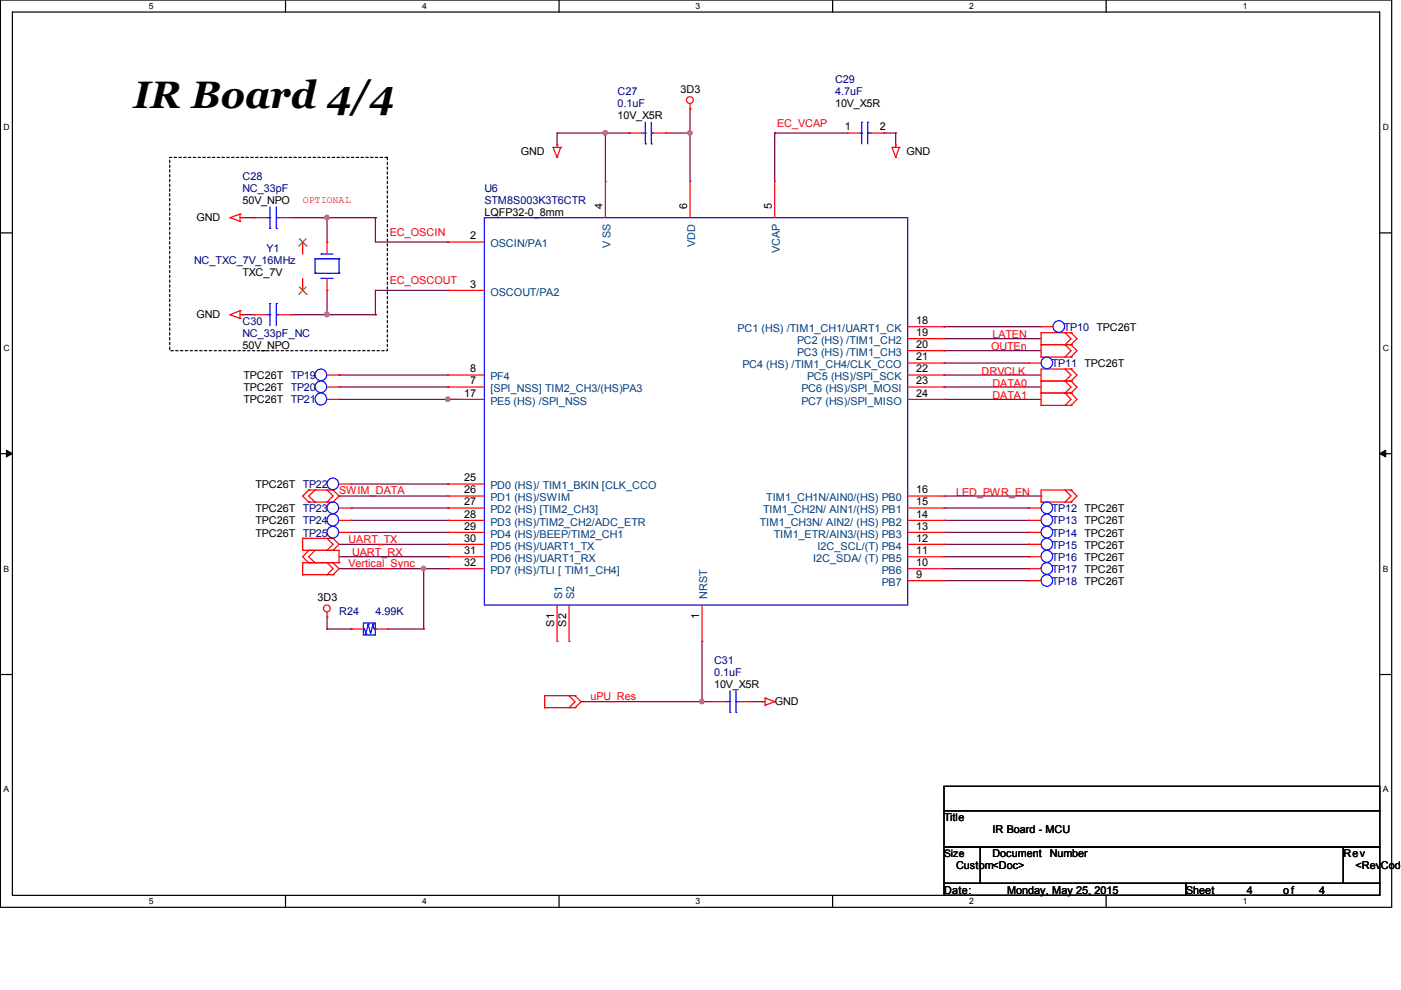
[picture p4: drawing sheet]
<svg xmlns="http://www.w3.org/2000/svg" width="297mm" height="210mm" viewBox="0 0 297 210" stroke-linecap="round" stroke-linejoin="round" font-family="sans-serif">
<path d="M.1 0h295v192.4h-295zM2.6 2.6h289.9v187.2h-289.9z" fill="none" stroke="#000" stroke-width=".25"/>
<g fill="#fff">
<path d="M31.6 .3h.9v1.9h-.9z"/>
<path d="M31.6 190.1h.9v1.9h-.9z"/>
</g>
<path d="M60.5 0v2.6M60.5 189.8v2.6" fill="none" stroke="#000" stroke-width=".25"/>
<g fill="#fff">
<path d="M89.5 .3h.9v1.9h-.9z"/>
<path d="M89.5 190.1h.9v1.9h-.9z"/>
</g>
<path d="M118.5 0v2.6M118.5 189.8v2.6" fill="none" stroke="#000" stroke-width=".25"/>
<g fill="#fff">
<path d="M147.5 .3h.9v1.9h-.9z"/>
<path d="M147.5 190.1h.9v1.9h-.9z"/>
</g>
<path d="M176.5 0v2.6M176.5 189.8v2.6" fill="none" stroke="#000" stroke-width=".25"/>
<g fill="#fff">
<path d="M205.5 .3h.9v1.9h-.9z"/>
<path d="M205.5 190.1h.9v1.9h-.9z"/>
</g>
<path d="M234.5 0v2.6M234.5 189.8v2.6" fill="none" stroke="#000" stroke-width=".25"/>
<g fill="#fff">
<path d="M263.5 .3h.9v1.9h-.9z"/>
<path d="M263.5 190.1h.9v1.9h-.9z"/>
<path d="M.8 25.9h1.1v2h-1.1z"/>
<path d="M293.2 25.9h1.2v2h-1.2z"/>
<path d="M.8 72.7h1.1v2h-1.1z"/>
<path d="M293.2 72.7h1.2v2h-1.2z"/>
</g>
<path d="M.1 49.4h2.5M292.5 49.4h2.6" fill="none" stroke="#000" stroke-width=".25"/>
<g fill="#fff">
<path d="M.8 119.6h1.1v1.9h-1.1z"/>
<path d="M293.2 119.6h1.1v1.9h-1.1z"/>
</g>
<path d="M.1 96.2h2.5M292.5 96.2h2.6" fill="none" stroke="#000" stroke-width=".25"/>
<path d="M1.4 95.4l1.2 .8-1.2 .7zM292.5 96.2l1.3-.8v1.5z" fill="#000" stroke="#000" stroke-width=".21"/>
<g fill="#fff">
<path d="M.8 166.4h1v1.9h-1z"/>
<path d="M293.2 166.4h1v1.9h-1z"/>
</g>
<path d="M.1 143h2.5M292.5 143h2.6M200.2 166.7h92.3v5.2h-92.3zM200.2 171.9h92.3v7.7h-92.3zM200.2 179.6h7.7v7.7h-7.7zM207.9 179.6h76.9v7.7h-76.9zM284.8 179.6h7.7v7.7h-7.7zM200.2 187.3h51.3v2.5h-51.3zM251.5 187.3h41v2.5h-41z" fill="none" stroke="#000" stroke-width=".25"/>
<path d="M36 33.4h46.1v41h-46.1z" fill="none" stroke="#000" stroke-width=".25" stroke-dasharray=".5 .5"/>
<g fill="none" stroke="#800040" stroke-width=".25">
<path d="M118.1 28.2h.1M118.1 28.2h15.3M118.1 28.2v2.5M128.4 28.2h.1M128.4 28.2v10.3M133.4 28.2h.1M141.1 28.2h5.2M146.3 28.2h.1M146.3 23h.1M146.3 23v15.5M164.3 28.2h.1M164.3 28.2h15.4"/>
<path d="M164.3 28.2v10.3M187.4 28.2h.1M187.4 28.2h2.5M189.9 28.2h.1M189.9 28.2v2.5M51.4 46.2h2.5M53.9 46.2h.1M61.6 46.2h18M69.3 46.2h.1M69.3 46.2v5.1M79.6 46.2h.1M79.6 46.2v5.1h15.4"/>
<path d="M95 51.3h.1M51.4 66.7h.1M51.4 66.7h2.5M61.6 66.7h18M69.3 66.7h.1M69.3 61.6v5.1M71.9 79.5h.1M71.9 79.5h23.1M79.6 66.7h.1M79.6 61.6h.1M79.6 61.6v5.1M79.6 61.6h15.4"/>
<path d="M200.2 79.5h.1M200.2 71.8h.1M200.2 74.4h.1M200.2 69.3h.1M200.2 77h.1M200.2 79.5h20.5M200.2 71.8h20.5M200.2 74.4h20.5M200.2 69.3h20.5M200.2 77h17.9M71.9 84.7h.1M71.9 82.1h23.1"/>
<path d="M71.9 84.7h25.6M95 82.1h.1M97.5 84.7h.1M200.2 82.1h.1M200.2 84.7h.1M200.2 82.1h20.5M200.2 84.7h20.5M71.9 105.2h.1M71.9 105.2h23.1M71.9 115.4h23.1M71.9 118h23.1M74.4 107.7h20.6"/>
<path d="M74.4 110.3h20.6M74.4 112.9h20.6M74.4 102.6h20.6M95 102.6h.1M95 107.7h.1M95 110.3h.1M95 112.9h.1M95 115.4h.1M95 118h.1M200.2 105.2h20.5M200.2 107.7h17.9M200.2 110.3h17.9"/>
<path d="M200.2 112.9h17.9M200.2 115.4h17.9M200.2 118h17.9M218.1 107.7h.1M218.1 110.3h.1M218.1 112.9h.1M218.1 115.4h.1M218.1 118h.1M220.7 105.2h.1M69.3 133.4h.1M69.3 130.8v2.6M69.3 133.4h5.1"/>
<path d="M71.9 120.6h23.1M74.4 133.4h.1M82.1 133.4h7.7M89.8 120.6h.1M89.8 133.4h.1M89.8 120.6v12.8M95 120.6h.1M148.8 136v12.8M200.2 120.6h17.9M200.2 123.1h17.9M218.1 120.6h.1M218.1 123.1h.1"/>
<path d="M123.2 148.8h.1M123.2 148.8h28.2M148.8 148.8h.1M159.1 148.8h2.6M161.7 148.8h.1"/>
</g>
<g fill="#f0f" stroke="#f0f" stroke-width=".25">
<circle cx="128.3" cy="28.2" r=".47"/>
<circle cx="89.8" cy="120.5" r=".47"/>
<circle cx="148.8" cy="148.7" r=".47"/>
<circle cx="146.3" cy="28.2" r=".47"/>
<circle cx="69.3" cy="46.1" r=".47"/>
<circle cx="69.3" cy="66.6" r=".49"/>
<circle cx="95" cy="84.6" r=".47"/>
</g>
<g fill="none" stroke="#f00" stroke-width=".25">
<path d="M117.3 31.3h.1M117.3 31.3h1.6M117.3 31.3l.8 2.1M118.1 30.7h.1M118.1 33.4h.1M118.1 30.7v.6M118.9 31.3h.1M118.9 31.3l-.8 2.1M128.4 38.5h.1M128.4 38.5v7.7M133.4 28.2h.1M133.4 28.2h2.7"/>
<path d="M138.6 28.2h2.5M141.1 28.2h.1M146.3 23h.1M146.3 38.5h.1M146.3 22v1M146.3 38.5v7.7M164.3 38.5h.1M164.3 38.5v7.7M179.7 28.2h.1M179.7 28.2h2.5M184.7 28.2h2.7M187.4 28.2h.1"/>
<path d="M189.1 31.3h.1M189.1 31.3h1.6M189.1 31.3l.8 2.1M189.9 30.7h.1M189.9 33.4h.1M189.9 30.7v.6M190.7 31.3h.1M190.7 31.3l-.8 2.1M48.8 46.2h.1M48.8 46.2l2.1 .7M50.9 45.4h.1M50.9 46.9h.1"/>
<path d="M50.9 45.4v1.5M50.9 46.2h.5M50.9 45.4l-2.1 .8M51.4 46.2h.1M53.9 46.2h.1M53.9 46.2h2.6M59.1 46.2h2.5M61.6 46.2h.1M64.2 51.3h.1M64.2 51.3v2.6M64.2 59v2.6M69.3 51.3h.1"/>
<path d="M69.3 51.3v2.6M69.3 59v2.6M95 51.3h.1M95 51.3h7.7M48.8 66.7h.1M48.8 66.7l2.1 .8M50.9 65.9h.1M50.9 67.5h.1M50.9 65.9v1.6M50.9 66.7h.5M50.9 65.9l-2.1 .8M51.4 66.7h.1"/>
<path d="M53.9 66.7h.1M53.9 66.7h2.6M59.1 66.7h2.5M61.6 66.7h.1M64.2 61.6h.1M69.3 61.6h.1M69.3 79.5h2.6M71.9 79.5h.1M95 61.6h.1M95 79.5h.1M95 61.6h7.7M95 79.5h7.7"/>
<path d="M192.4 69.3h7.8M192.4 77h7.8M192.4 79.5h7.8M192.4 71.8h7.8M192.4 74.4h7.8M200.2 69.3h.1M200.2 71.8h.1M200.2 74.4h.1M200.2 77h.1M200.2 79.5h.1M218.1 77h.1M218.1 77h2.6"/>
<path d="M220.7 73.1h.1M220.7 75.7h.1M220.7 69.3h.1M220.7 73.1h6.4M220.7 75.7h6.4M220.7 69.3h2.6M225.8 78.2h.1M225.8 73.1h.1M225.8 70.5h.1M225.8 75.7h.1M225.8 78.2l1.3 1.3-1.3 1.3M225.8 70.5l1.3 1.3-1.3 1.3"/>
<path d="M225.8 73.1l1.3 1.3-1.3 1.3M227.1 78.2h.1M227.1 70.5h.1M227.1 73.1h.1M227.1 75.7h.1M227.1 70.5h-6.4v5.2M227.1 78.2h-6.4v7.8M227.1 78.2l1.2 1.3-1.2 1.3M227.1 70.5l1.2 1.3-1.2 1.3M227.1 73.1l1.2 1.3-1.2 1.3M69.3 82.1h2.6M69.3 84.7h2.6"/>
<path d="M71.9 82.1h.1M71.9 84.7h.1M95 82.1h.1M95 84.7h.1M95 82.1h7.7M95 84.7h7.7M192.4 82.1h7.8M192.4 84.7h7.8M200.2 82.1h.1M200.2 84.7h.1M220.7 80.8h.1M220.7 83.3h.1"/>
<path d="M220.7 86h.1M220.7 80.8h6.4M220.7 83.3h6.4M220.7 86h6.4M225.8 80.8h.1M225.8 83.3h.1M225.8 86h.1M225.8 80.8l1.3 1.3-1.3 1.2M225.8 83.3l1.3 1.4-1.3 1.3M227.1 80.8h.1M227.1 83.3h.1M227.1 86h.1"/>
<path d="M227.1 80.8l1.2 1.3-1.2 1.2M227.1 83.3l1.2 1.4-1.2 1.3M64.2 119.3h.1M64.2 114.1h.1M64.2 116.7h.1M64.2 119.3h7.7M64.2 114.1v2.6M64.2 119.3v2.5M64.2 116.7h7.7v2.6M64.2 114.1h6.4M65.4 103.9h.1M65.4 106.4h.1"/>
<path d="M65.4 116.7h.1M65.4 119.3h.1M65.4 103.9l-1.2 1.3 1.2 1.2M65.4 103.9h5.2M65.4 106.4h5.2M65.4 116.7l-1.2 1.3 1.2 1.3M66.8 106.4h.1M66.8 103.9h.1M66.8 119.3h.1M66.8 116.7h.1M66.8 103.9l-1.4 1.3 1.4 1.2M66.8 116.7l-1.4 1.3 1.4 1.3"/>
<path d="M69.3 119.3h.1M69.3 103.9h.1M69.3 106.4h.1M69.3 114.1h.1M69.3 116.7h.1M69.3 119.3l1.3 1.3-1.3 1.2M69.3 103.9l1.3 1.3-1.3 1.2M69.3 114.1l1.3 1.3-1.3 1.3M70.6 119.3h.1M70.6 106.4h.1M70.6 103.9h.1M70.6 116.7h.1"/>
<path d="M70.6 114.1h.1M70.6 119.3l1.3 1.3-1.3 1.2M70.6 103.9l1.3 1.3-1.3 1.2M70.6 114.1l1.3 1.3-1.3 1.3M71.9 119.3h.1M71.9 112.9h2.5M71.9 110.3h2.5M71.9 107.7h2.5M71.9 102.6h2.5M74.4 110.3h.1M74.4 112.9h.1M74.4 102.6h.1"/>
<path d="M74.4 107.7h.1M95 102.6h.1M95 105.2h.1M95 107.7h.1M95 110.3h.1M95 112.9h.1M95 115.4h.1M95 118h.1M95 112.9h7.7M95 110.3h7.7M95 115.4h7.7M95 118h7.7"/>
<path d="M95 107.7h7.7M95 102.6h7.7M95 105.2h7.7M192.4 112.9h7.8M192.4 110.3h7.8M192.4 115.4h7.8M192.4 118h7.8M192.4 107.7h7.8M192.4 105.2h7.8M200.2 118h.1M200.2 115.4h.1M200.2 112.9h.1"/>
<path d="M200.2 110.3h.1M200.2 107.7h.1M200.2 105.2h.1M218.1 112.9h.1M218.1 115.4h.1M218.1 118h.1M218.1 107.7h.1M218.1 110.3h.1M218.1 112.9h2.6M218.1 110.3h2.6M218.1 115.4h2.6M218.1 118h2.6"/>
<path d="M218.1 107.7h2.6M220.7 106.4h.1M220.7 106.4h6.4M225.8 106.4h.1M225.8 103.9h.1M225.8 103.9l1.3 1.3-1.3 1.2M227.1 103.9h.1M227.1 106.4h.1M227.1 103.9h-6.4v2.5M227.1 103.9l1.2 1.3-1.2 1.2M64.2 121.8h.1M64.2 121.8h6.4"/>
<path d="M69.3 130.8h.1M69.3 121.8h.1M69.3 129.8v1M70.6 121.8h.1M74.4 133.4h.1M74.4 133.4h2.6M79.6 133.4h2.5M82.1 133.4h.1M95 120.6h.1M95 120.6h7.7M118.1 136h.1M118.1 128.3v7.7"/>
<path d="M120.6 136h.1M120.6 128.3v7.7M148.8 136h.1M148.8 128.3v7.7M192.4 120.6h7.8M192.4 123.1h7.8M200.2 123.1h.1M200.2 120.6h.1M218.1 120.6h.1M218.1 123.1h.1M218.1 120.6h2.6M218.1 123.1h2.6"/>
<path d="M115.5 147.5h.1M115.5 150h.1M115.5 147.5h6.4M115.5 150h6.4M115.5 147.5v2.5M120.6 147.5h.1M120.6 150h.1M120.6 147.5l1.3 1.3-1.3 1.2M121.9 150h.1M121.9 147.5h.1M121.9 147.5l1.3 1.3-1.3 1.2M151.4 148.8h.1"/>
<path d="M151.4 148.8h2.6M156.5 148.8h2.6M159.1 148.8h.1M161.7 148.8h.1M161.7 148.8h.5M162.2 148h.1M162.2 149.5h.1M162.2 148v1.5M162.2 148l2.1 .8M164.3 148.8h.1M164.3 148.8l-2.1 .7"/>
<circle cx="146.3" cy="21.2" r=".72"/>
<circle cx="69.3" cy="129" r=".72"/>
</g>
<g fill="none" stroke="#00f" stroke-width=".25">
<path d="M136.1 28.2h.7M136.8 30.5h.1M136.8 28.2h.1M136.8 25.9v4.6M138.1 28.2h.1M138.1 30.5h.1M138.1 28.2h.5M138.1 25.9v4.6M182.2 28.2h.5M182.7 28.2h.1M182.7 25.9h.1M182.7 25.9v4.6"/>
<path d="M184 25.9h.1M184 28.2h.1M184 28.2h.7M184 25.9v4.6M56.5 46.2h.7M57.2 48.4h.1M57.2 46.2h.1M57.2 43.9v4.5M58.6 46.2h.1M58.6 48.4h.1M58.6 43.9v4.5M58.6 46.2h.5"/>
<path d="M66.8 57.9h.1M66.8 54.9h.1M66.8 57.9h5.1M66.8 54.9v3M66.8 54.9h5.1M68.1 59h.1M68.1 53.9h.1M68.1 59h2.5M68.1 53.9h2.5M71.9 54.9h.1M71.9 57.9h.1M71.9 54.9v3"/>
<path d="M102.7 46.2h89.7v82.1h-89.7zM56.5 66.7h.7M57.2 64.4h.1M57.2 66.7h.1M57.2 64.4v4.6M58.6 66.7h.1M58.6 64.4h.1M58.6 66.7h.5M58.6 64.4v4.6M77 132.1h2.6v2.5h-2.6zM77 133.4h.1M77 133.4h.3l.3 1"/>
<path d="M77.6 134.4h.1M78.1 132.3h.1M78.1 132.3l.5 2.1 .5-2.1M78.1 132.3l-.5 2.1M79.1 132.3h.1M79.1 132.3l.2 1.1M79.3 133.4h.1M79.3 133.4h.3M79.6 133.4h.1M154 148.8h.8M154.8 151.1h.1M154.8 148.8h.1"/>
<path d="M154.8 146.5v4.6M156 148.8h.1M156 151.1h.1M156 148.8h.5M156 146.5v4.6"/>
<circle cx="68" cy="79.5" r="1.23"/>
<circle cx="222" cy="76.9" r="1.23"/>
<circle cx="224.5" cy="69.2" r="1.23"/>
<circle cx="68" cy="84.6" r="1.25"/>
<circle cx="68" cy="82" r="1.23"/>
<circle cx="70.5" cy="110.2" r="1.25"/>
<circle cx="70.6" cy="112.8" r="1.23"/>
<circle cx="70.6" cy="107.7" r="1.23"/>
<circle cx="70.6" cy="102.6" r="1.23"/>
<circle cx="221.9" cy="117.9" r="1.25"/>
<circle cx="221.9" cy="110.2" r="1.25"/>
<circle cx="222" cy="112.8" r="1.23"/>
<circle cx="222" cy="115.4" r="1.23"/>
<circle cx="222" cy="107.7" r="1.23"/>
<circle cx="222" cy="123.1" r="1.23"/>
<circle cx="222" cy="120.5" r="1.23"/>
</g>
<path d="M63.3 52.2h.1M63.4 50.6l1.6 1.6M64.9 50.6l-1.6 1.6M65 52.2h.1M63.3 62.4h.1M63.4 60.8l1.6 1.6M64.9 60.8l-1.6 1.6M65 62.4h.1" fill="none" stroke="#804000" stroke-width=".21"/>
<text font-size="8.1" x="28.3" y="22.9">IR Board 4/4</text>
<g font-size="2.3" fill="#000080">
<text x="177" y="17.6">C29</text>
<text x="130.9" y="20.2">C27</text>
<text x="130.9" y="22.7">0.1uF</text>
<text x="177" y="20.2">4.7uF</text>
<text x="51.4" y="38.1">C28</text>
<text x="51.4" y="40.7">NC_33pF</text>
<text x="102.7" y="40.7">U6</text>
<text x="102.7" y="43.3">STM8S003K3T6CTR</text>
<text x="56.5" y="53.5">Y1</text>
<text x="41.1" y="56.1">NC_TXC_7V_16MHz</text>
<text x="51.4" y="68.9">C30</text>
<text x="51.4" y="71.5">NC_33pF_NC</text>
<text x="225.6" y="70.2">TP10 TPC26T</text>
<text x="223" y="77.9">TP11 TPC26T</text>
<text x="223" y="113.8">TP14 TPC26T</text>
<text x="223" y="108.6">TP12 TPC26T</text>
<text x="223" y="111.2">TP13 TPC26T</text>
<text x="223" y="116.3">TP15 TPC26T</text>
<text x="223" y="118.9">TP16 TPC26T</text>
<text x="223" y="121.5">TP17 TPC26T</text>
<text x="223" y="124.1">TP18 TPC26T</text>
<text x="71.9" y="130.5">R24</text>
<text x="79.6" y="130.5">4.99K</text>
<text x="151.4" y="140.7">C31</text>
<text x="151.4" y="143.3">0.1uF</text>
</g>
<g font-size="2.3">
<text x="144.3" y="19.7">3D3</text>
<text x="177" y="22.7">10V_X5R</text>
<text x="130.9" y="25.2">10V_X5R</text>
<text x="179.2" y="27.6">1</text>
<text x="186.5" y="27.6">2</text>
<text x="110.4" y="32.9">GND</text>
<text x="192.2" y="32.9">GND</text>
<text x="41.7" y="46.8">GND</text>
<text x="51.4" y="43.3">50V_NPO</text>
<text x="102.7" y="45.8">LQFP32-0_8mm</text>
<text x="127.8" y="44.4" transform="rotate(-90 127.8 44.4)">4</text>
<text x="145.7" y="44.4" transform="rotate(-90 145.7 44.4)">6</text>
<text x="163.7" y="44.4" transform="rotate(-90 163.7 44.4)">5</text>
<text x="99.7" y="50.7">2</text>
<text x="51.4" y="58.6">TXC_7V</text>
<text x="99.7" y="61">3</text>
<text x="41.7" y="67.3">GND</text>
<text x="194.2" y="68.7">18</text>
<text x="194.2" y="71.2">19</text>
<text x="51.4" y="74">50V_NPO</text>
<text x="194.2" y="73.8">20</text>
<text x="194.2" y="76.4">21</text>
<text x="51.6" y="83">TPC26T TP20</text>
<text x="51.6" y="80.4">TPC26T TP19</text>
<text x="99.7" y="81.5">7</text>
<text x="99.7" y="78.9">8</text>
<text x="194.2" y="78.9">22</text>
<text x="194.2" y="81.5">23</text>
<text x="51.6" y="85.5">TPC26T TP21</text>
<text x="98.4" y="84.1">17</text>
<text x="194.2" y="84.1">24</text>
<text x="54.2" y="103.6">TPC26T TP22</text>
<text x="98.4" y="102">25</text>
<text x="98.4" y="104.6">26</text>
<text x="98.4" y="107.1">27</text>
<text x="194.2" y="107.1">15</text>
<text x="194.2" y="104.6">16</text>
<text x="54.2" y="111.2">TPC26T TP24</text>
<text x="54.2" y="113.8">TPC26T TP25</text>
<text x="54.2" y="108.6">TPC26T TP23</text>
<text x="98.4" y="109.7">28</text>
<text x="98.4" y="112.3">29</text>
<text x="194.2" y="112.3">13</text>
<text x="194.2" y="109.7">14</text>
<text x="98.4" y="114.8">30</text>
<text x="98.4" y="117.4">31</text>
<text x="98.4" y="120">32</text>
<text x="194.2" y="120">10</text>
<text x="194.2" y="117.4">11</text>
<text x="194.2" y="114.8">12</text>
<text x="194.2" y="122.5">9</text>
<text x="67.3" y="127.4">3D3</text>
<text x="148.3" y="131.3" transform="rotate(-90 148.3 131.3)">1</text>
<text x="117.5" y="132.9" transform="rotate(-90 117.5 132.9)">S1</text>
<text x="120.1" y="132.9" transform="rotate(-90 120.1 132.9)">S2</text>
<text x="151.4" y="145.9">10V_X5R</text>
<text x="164.3" y="149.5">GND</text>
<text x="200.2" y="174.1">Title</text>
<text x="210.4" y="176.6">IR Board - MCU</text>
<text x="202.7" y="184.3">Custom&lt;Doc&gt;</text>
<text x="210.4" y="181.8">Document</text>
<text x="222.6" y="181.8">Number</text>
<text x="284.8" y="181.8">Rev</text>
<text x="287.4" y="184.3">&lt;RevCode</text>
<text x="200.2" y="189.5">Date:</text>
<text x="213.5" y="189.5">Monday, May 25, 2015</text>
<text x="251.5" y="189.5">Sheet</text>
<text x="264.3" y="189.5">4</text>
<text x="272" y="189.5">o f</text>
<text x="279.7" y="189.5">4</text>
</g>
<g font-size="2.3" fill="#f00">
<text x="164.8" y="26.9">EC_VCAP</text>
<text x="82.6" y="50">EC_OSCIN</text>
<text x="82.6" y="60.2">EC_OSCOUT</text>
<text x="210.4" y="71.7">LATEN</text>
<text x="210.1" y="74.3">OUTEn</text>
<text x="208.1" y="79.4">DRVCLK</text>
<text x="210.4" y="82">DATA0</text>
<text x="210.4" y="84.5">DATA1</text>
<text x="71.9" y="104.8">SWIM_DATA</text>
<text x="202.7" y="105.1">LED_PWR_EN</text>
<text x="73.9" y="115.1">UART_TX</text>
<text x="74.7" y="117.9">UART_RX</text>
<text x="73.9" y="120.2">Vertical_Sync</text>
<text x="125.2" y="148.4">uPU_Res</text>
</g>
<g font-size="2.3" fill="#004080">
<text x="104" y="52.4">OSCIN/PA1</text>
<text x="129.5" y="52.7" transform="rotate(-90 129.5 52.7)">V SS</text>
<text x="147.4" y="52.3" transform="rotate(-90 147.4 52.3)">VDD</text>
<text x="165.4" y="53.7" transform="rotate(-90 165.4 53.7)">VCAP</text>
<text x="104" y="62.7">OSCOUT/PA2</text>
<text x="156.4" y="70.4">PC1 (HS) /TIM1_CH1/UART1_CK</text>
<text x="169" y="72.9">PC2 (HS) /TIM1_CH2</text>
<text x="169" y="75.5">PC3 (HS) /TIM1_CH3</text>
<text x="104" y="83.2">[SPI_NSS] TIM2_CH3/(HS)PA3</text>
<text x="104" y="80.6">PF4</text>
<text x="157.4" y="78.1">PC4 (HS) /TIM1_CH4/CLK_CCO</text>
<text x="169.9" y="83.2">PC6 (HS)/SPI_MOSI</text>
<text x="171.1" y="80.6">PC5 (HS)/SPI_SCK</text>
<text x="104" y="85.8">PE5 (HS) /SPI_NSS</text>
<text x="169.9" y="85.8">PC7 (HS)/SPI_MISO</text>
<text x="104" y="103.7">PD0 (HS)/ TIM1_BKIN [CLK_CCO</text>
<text x="104" y="106.3">PD1 (HS)/SWIM</text>
<text x="162.5" y="106.3">TIM1_CH1N/AIN0/(HS) PB0</text>
<text x="104" y="108.8">PD2 (HS) [TIM2_CH3]</text>
<text x="104" y="111.4">PD3 (HS)/TIM2_CH2/ADC_ETR</text>
<text x="104" y="114">PD4 (HS)/BEEP/TIM2_CH1</text>
<text x="161.1" y="111.4">TIM1_CH3N/ AIN2/ (HS) PB2</text>
<text x="161.8" y="108.8">TIM1_CH2N/ AIN1/(HS) PB1</text>
<text x="164.1" y="114">TIM1_ETR/AIN3/(HS) PB3</text>
<text x="104" y="116.5">PD5 (HS)/UART1_TX</text>
<text x="104" y="119.1">PD6 (HS)/UART1_RX</text>
<text x="172.4" y="119.1">I2C_SDA/ (T) PB5</text>
<text x="173.3" y="116.5">I2C_SCL/(T) PB4</text>
<text x="104" y="121.7">PD7 (HS)/TLI [ TIM1_CH4]</text>
<text x="186.9" y="124.2">PB7</text>
<text x="186.9" y="121.7">PB6</text>
<text x="119.2" y="127" transform="rotate(-90 119.2 127)">S1</text>
<text x="121.8" y="127" transform="rotate(-90 121.8 127)">S2</text>
<text x="149.9" y="127" transform="rotate(-90 149.9 127)">NRST</text>
</g>
<text font-size="2.2" x="200.2" y="181.7">Size</text>
<text font-size="2.1" fill="#f00" x="64.2" y="42.9">OPTIONAL</text>
<g font-size="1.8">
<text x="31.6" y="1.9">5</text>
<text x="89.5" y="1.9">4</text>
<text x="147.5" y="1.9">3</text>
<text x="205.5" y="1.9">2</text>
<text x="263.5" y="1.9">1</text>
<text x=".8" y="27.5">D</text>
<text x="293.2" y="27.5">D</text>
<text x=".8" y="74.4">C</text>
<text x="293.2" y="74.4">C</text>
<text x=".8" y="121.2">B</text>
<text x="293.2" y="121.2">B</text>
<text x=".8" y="168">A</text>
<text x="293.2" y="168">A</text>
<text x="31.6" y="191.7">5</text>
<text x="89.5" y="191.7">4</text>
<text x="147.5" y="191.7">3</text>
<text x="205.5" y="191.7">2</text>
<text x="263.5" y="191.7">1</text>
</g>
</svg>
